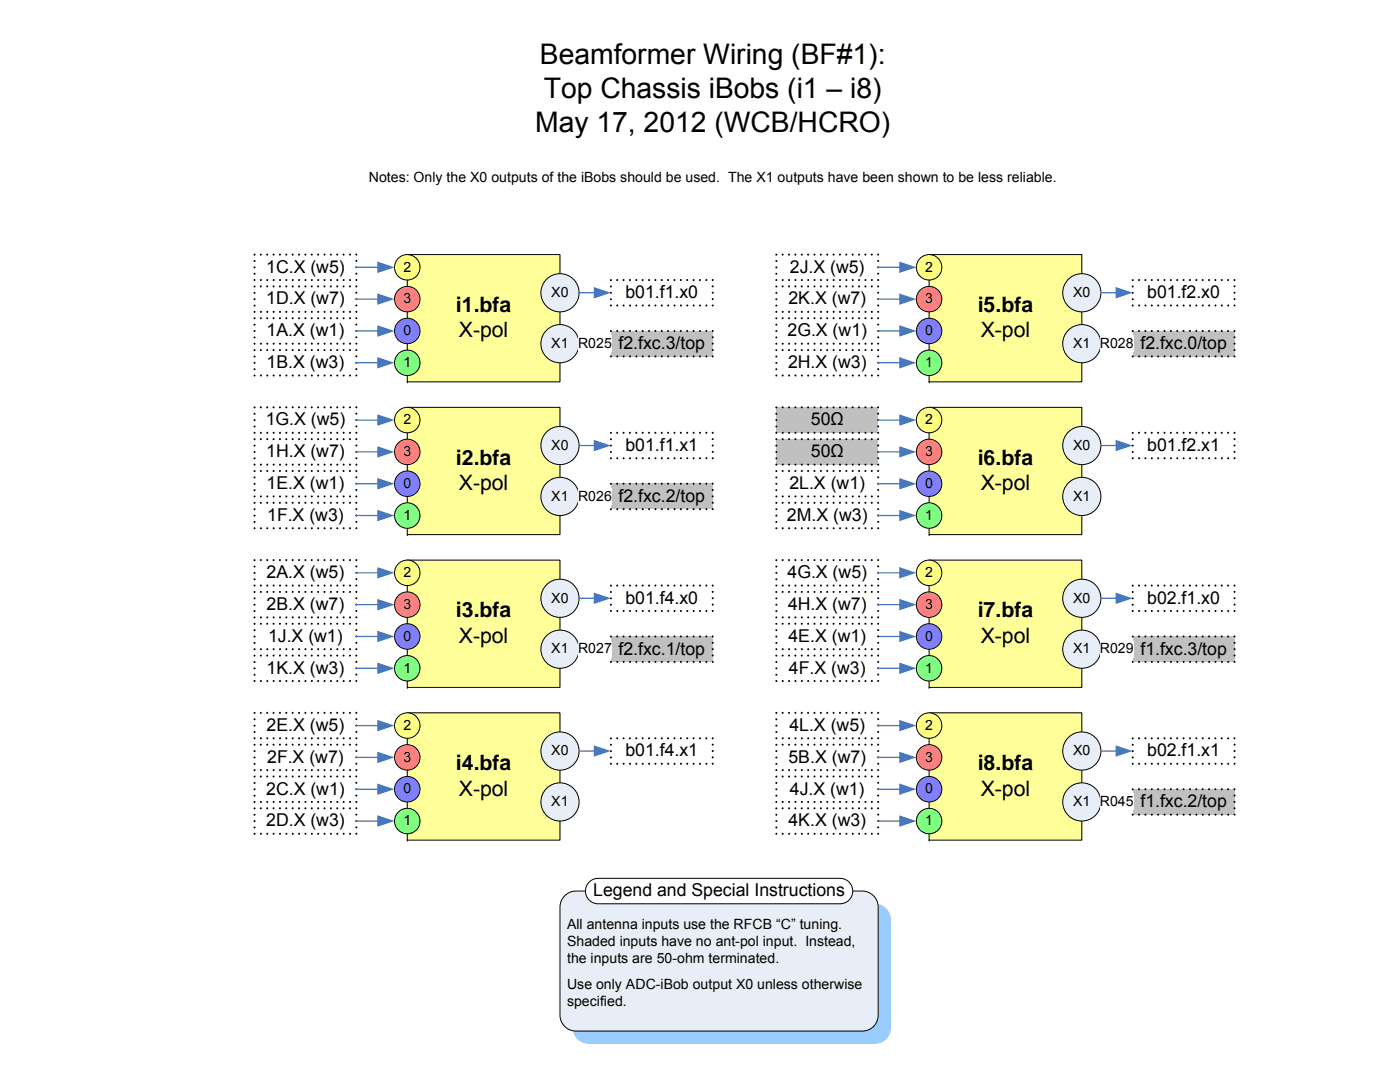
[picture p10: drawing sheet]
<svg xmlns="http://www.w3.org/2000/svg" width="279mm" height="216mm" viewBox="0 0 279 216" stroke-linecap="round" stroke-linejoin="round" font-family="sans-serif">
<path d="M81.3 50.8h30.5v25.4h-30.5z" fill="#ff9"/>
<path d="M81.3 50.8h30.5v25.4h-30.5zM81.3 76.2h.1" fill="none" stroke="#000" stroke-width=".2"/>
<circle cx="81.3" cy="53.3" r="2.54" fill="#ffff7f"/>
<circle cx="81.3" cy="53.3" r="2.54" fill="none" stroke="#000" stroke-width=".2"/>
<circle cx="111.8" cy="68.6" r="3.8" fill="#e8eef7"/>
<circle cx="111.8" cy="68.6" r="3.8" fill="none" stroke="#000" stroke-width=".2"/>
<circle cx="81.3" cy="59.7" r="2.54" fill="#ff7f7f"/>
<circle cx="81.3" cy="59.7" r="2.54" fill="none" stroke="#000" stroke-width=".2"/>
<circle cx="81.3" cy="66" r="2.54" fill="#7f7fff"/>
<circle cx="81.3" cy="66" r="2.54" fill="none" stroke="#000" stroke-width=".2"/>
<circle cx="81.3" cy="72.4" r="2.54" fill="#7fff7f"/>
<circle cx="81.3" cy="72.4" r="2.54" fill="none" stroke="#000" stroke-width=".2"/>
<circle cx="111.8" cy="58.4" r="3.8" fill="#e8eef7"/>
<circle cx="111.8" cy="58.4" r="3.8" fill="none" stroke="#000" stroke-width=".2"/>
<path d="M50.8 63.5h20.3v5.1h-20.3z" fill="#fff"/>
<path d="M50.8 63.5h20.3v5.1h-20.3z" fill="none" stroke="#000" stroke-width=".42" stroke-dasharray="0 1.3"/>
<path d="M71.1 66h4.5" fill="none" stroke="#4677bf" stroke-width=".25"/>
<path d="M75.3 64.9l3.4 1.1-3.4 1.2z" fill="#4677bf"/>
<path d="M50.8 69.8h20.3v5.1h-20.3z" fill="#fff"/>
<path d="M50.8 69.8h20.3v5.1h-20.3z" fill="none" stroke="#000" stroke-width=".42" stroke-dasharray="0 1.3"/>
<path d="M50.8 50.8h20.3v5.1h-20.3z" fill="#fff"/>
<path d="M50.8 50.8h20.3v5.1h-20.3z" fill="none" stroke="#000" stroke-width=".42" stroke-dasharray="0 1.3"/>
<path d="M50.8 57.1h20.3v5.1h-20.3z" fill="#fff"/>
<path d="M50.8 57.1h20.3v5.1h-20.3z" fill="none" stroke="#000" stroke-width=".42" stroke-dasharray="0 1.3"/>
<path d="M71.1 53.3h4.5" fill="none" stroke="#4677bf" stroke-width=".25"/>
<path d="M75.3 52.2l3.4 1.1-3.4 1.2z" fill="#4677bf"/>
<path d="M71.1 59.7h4.5" fill="none" stroke="#4677bf" stroke-width=".25"/>
<path d="M75.3 58.5l3.4 1.2-3.4 1.1z" fill="#4677bf"/>
<path d="M71.1 72.4h4.5" fill="none" stroke="#4677bf" stroke-width=".25"/>
<path d="M75.3 71.2l3.4 1.2-3.4 1.1z" fill="#4677bf"/>
<path d="M121.9 55.9h20.3v5.1h-20.3z" fill="#fff"/>
<path d="M121.9 55.9h20.3v5.1h-20.3z" fill="none" stroke="#000" stroke-width=".42" stroke-dasharray="0 1.3"/>
<path d="M115.6 58.4h3.2" fill="none" stroke="#4677bf" stroke-width=".25"/>
<path d="M118.5 57.3l3.4 1.1-3.4 1.2z" fill="#4677bf"/>
<path d="M81.3 81.3h30.5v25.4h-30.5z" fill="#ff9"/>
<path d="M81.3 81.3h30.5v25.4h-30.5zM81.3 106.7h.1" fill="none" stroke="#000" stroke-width=".2"/>
<circle cx="81.3" cy="83.8" r="2.54" fill="#ffff7f"/>
<circle cx="81.3" cy="83.8" r="2.54" fill="none" stroke="#000" stroke-width=".2"/>
<circle cx="111.8" cy="99.1" r="3.8" fill="#e8eef7"/>
<circle cx="111.8" cy="99.1" r="3.8" fill="none" stroke="#000" stroke-width=".2"/>
<circle cx="81.3" cy="90.2" r="2.54" fill="#ff7f7f"/>
<circle cx="81.3" cy="90.2" r="2.54" fill="none" stroke="#000" stroke-width=".2"/>
<circle cx="81.3" cy="96.5" r="2.54" fill="#7f7fff"/>
<circle cx="81.3" cy="96.5" r="2.54" fill="none" stroke="#000" stroke-width=".2"/>
<circle cx="81.3" cy="102.9" r="2.54" fill="#7fff7f"/>
<circle cx="81.3" cy="102.9" r="2.54" fill="none" stroke="#000" stroke-width=".2"/>
<circle cx="111.8" cy="88.9" r="3.8" fill="#e8eef7"/>
<circle cx="111.8" cy="88.9" r="3.8" fill="none" stroke="#000" stroke-width=".2"/>
<path d="M50.8 94h20.3v5.1h-20.3z" fill="#fff"/>
<path d="M50.8 94h20.3v5.1h-20.3z" fill="none" stroke="#000" stroke-width=".42" stroke-dasharray="0 1.3"/>
<path d="M71.1 96.5h4.5" fill="none" stroke="#4677bf" stroke-width=".25"/>
<path d="M75.3 95.4l3.4 1.1-3.4 1.2z" fill="#4677bf"/>
<path d="M50.8 100.3h20.3v5.1h-20.3z" fill="#fff"/>
<path d="M50.8 100.3h20.3v5.1h-20.3z" fill="none" stroke="#000" stroke-width=".42" stroke-dasharray="0 1.3"/>
<path d="M50.8 81.3h20.3v5.1h-20.3z" fill="#fff"/>
<path d="M50.8 81.3h20.3v5.1h-20.3z" fill="none" stroke="#000" stroke-width=".42" stroke-dasharray="0 1.3"/>
<path d="M50.8 87.6h20.3v5.1h-20.3z" fill="#fff"/>
<path d="M50.8 87.6h20.3v5.1h-20.3z" fill="none" stroke="#000" stroke-width=".42" stroke-dasharray="0 1.3"/>
<path d="M71.1 83.8h4.5" fill="none" stroke="#4677bf" stroke-width=".25"/>
<path d="M75.3 82.7l3.4 1.1-3.4 1.2z" fill="#4677bf"/>
<path d="M71.1 90.2h4.5" fill="none" stroke="#4677bf" stroke-width=".25"/>
<path d="M75.3 89l3.4 1.2-3.4 1.1z" fill="#4677bf"/>
<path d="M71.1 102.9h4.5" fill="none" stroke="#4677bf" stroke-width=".25"/>
<path d="M75.3 101.7l3.4 1.2-3.4 1.1z" fill="#4677bf"/>
<path d="M121.9 86.4h20.3v5h-20.3z" fill="#fff"/>
<path d="M121.9 86.4h20.3v5h-20.3z" fill="none" stroke="#000" stroke-width=".42" stroke-dasharray="0 1.3"/>
<path d="M115.6 88.9h3.2" fill="none" stroke="#4677bf" stroke-width=".25"/>
<path d="M118.5 87.8l3.4 1.1-3.4 1.1z" fill="#4677bf"/>
<path d="M81.3 111.8h30.5v25.4h-30.5z" fill="#ff9"/>
<path d="M81.3 111.8h30.5v25.4h-30.5zM81.3 137.2h.1" fill="none" stroke="#000" stroke-width=".2"/>
<circle cx="81.3" cy="114.3" r="2.54" fill="#ffff7f"/>
<circle cx="81.3" cy="114.3" r="2.54" fill="none" stroke="#000" stroke-width=".2"/>
<circle cx="111.8" cy="129.5" r="3.8" fill="#e8eef7"/>
<circle cx="111.8" cy="129.5" r="3.8" fill="none" stroke="#000" stroke-width=".2"/>
<circle cx="81.3" cy="120.7" r="2.54" fill="#ff7f7f"/>
<circle cx="81.3" cy="120.7" r="2.54" fill="none" stroke="#000" stroke-width=".2"/>
<circle cx="81.3" cy="127" r="2.54" fill="#7f7fff"/>
<circle cx="81.3" cy="127" r="2.54" fill="none" stroke="#000" stroke-width=".2"/>
<circle cx="81.3" cy="133.4" r="2.54" fill="#7fff7f"/>
<circle cx="81.3" cy="133.4" r="2.54" fill="none" stroke="#000" stroke-width=".2"/>
<circle cx="111.8" cy="119.4" r="3.8" fill="#e8eef7"/>
<circle cx="111.8" cy="119.4" r="3.8" fill="none" stroke="#000" stroke-width=".2"/>
<path d="M50.8 124.5h20.3v5h-20.3z" fill="#fff"/>
<path d="M50.8 124.5h20.3v5h-20.3z" fill="none" stroke="#000" stroke-width=".42" stroke-dasharray="0 1.3"/>
<path d="M71.1 127h4.5" fill="none" stroke="#4677bf" stroke-width=".25"/>
<path d="M75.3 125.9l3.4 1.1-3.4 1.1z" fill="#4677bf"/>
<path d="M50.8 130.8h20.3v5.1h-20.3z" fill="#fff"/>
<path d="M50.8 130.8h20.3v5.1h-20.3z" fill="none" stroke="#000" stroke-width=".42" stroke-dasharray="0 1.3"/>
<path d="M50.8 111.8h20.3v5h-20.3z" fill="#fff"/>
<path d="M50.8 111.8h20.3v5h-20.3z" fill="none" stroke="#000" stroke-width=".42" stroke-dasharray="0 1.3"/>
<path d="M50.8 118.1h20.3v5.1h-20.3z" fill="#fff"/>
<path d="M50.8 118.1h20.3v5.1h-20.3z" fill="none" stroke="#000" stroke-width=".42" stroke-dasharray="0 1.3"/>
<path d="M71.1 114.3h4.5" fill="none" stroke="#4677bf" stroke-width=".25"/>
<path d="M75.3 113.2l3.4 1.1-3.4 1.1z" fill="#4677bf"/>
<path d="M71.1 120.6h4.5" fill="none" stroke="#4677bf" stroke-width=".25"/>
<path d="M75.3 119.5l3.4 1.2-3.4 1.1z" fill="#4677bf"/>
<path d="M71.1 133.3h4.5" fill="none" stroke="#4677bf" stroke-width=".25"/>
<path d="M75.3 132.2l3.4 1.2-3.4 1.1z" fill="#4677bf"/>
<path d="M121.9 116.8h20.3v5.1h-20.3z" fill="#fff"/>
<path d="M121.9 116.8h20.3v5.1h-20.3z" fill="none" stroke="#000" stroke-width=".42" stroke-dasharray="0 1.3"/>
<path d="M115.6 119.4h3.2" fill="none" stroke="#4677bf" stroke-width=".25"/>
<path d="M118.5 118.2l3.4 1.2-3.4 1.1z" fill="#4677bf"/>
<path d="M185.4 50.8h30.5v25.4h-30.5z" fill="#ff9"/>
<path d="M185.4 50.8h30.5v25.4h-30.5zM185.4 76.2h.1" fill="none" stroke="#000" stroke-width=".2"/>
<circle cx="185.4" cy="53.3" r="2.54" fill="#ffff7f"/>
<circle cx="185.4" cy="53.3" r="2.54" fill="none" stroke="#000" stroke-width=".2"/>
<circle cx="215.9" cy="68.6" r="3.8" fill="#e8eef7"/>
<circle cx="215.9" cy="68.6" r="3.8" fill="none" stroke="#000" stroke-width=".2"/>
<circle cx="185.4" cy="59.7" r="2.54" fill="#ff7f7f"/>
<circle cx="185.4" cy="59.7" r="2.54" fill="none" stroke="#000" stroke-width=".2"/>
<circle cx="185.4" cy="66" r="2.54" fill="#7f7fff"/>
<circle cx="185.4" cy="66" r="2.54" fill="none" stroke="#000" stroke-width=".2"/>
<circle cx="185.4" cy="72.4" r="2.54" fill="#7fff7f"/>
<circle cx="185.4" cy="72.4" r="2.54" fill="none" stroke="#000" stroke-width=".2"/>
<circle cx="215.9" cy="58.4" r="3.8" fill="#e8eef7"/>
<circle cx="215.9" cy="58.4" r="3.8" fill="none" stroke="#000" stroke-width=".2"/>
<path d="M154.9 63.5h20.4v5.1h-20.4z" fill="#fff"/>
<path d="M154.9 63.5h20.4v5.1h-20.4z" fill="none" stroke="#000" stroke-width=".42" stroke-dasharray="0 1.3"/>
<path d="M175.3 66h4.4" fill="none" stroke="#4677bf" stroke-width=".25"/>
<path d="M179.5 64.9l3.4 1.1-3.4 1.2z" fill="#4677bf"/>
<path d="M154.9 69.8h20.4v5.1h-20.4z" fill="#fff"/>
<path d="M154.9 69.8h20.4v5.1h-20.4z" fill="none" stroke="#000" stroke-width=".42" stroke-dasharray="0 1.3"/>
<path d="M154.9 50.8h20.4v5.1h-20.4z" fill="#fff"/>
<path d="M154.9 50.8h20.4v5.1h-20.4z" fill="none" stroke="#000" stroke-width=".42" stroke-dasharray="0 1.3"/>
<path d="M154.9 57.1h20.4v5.1h-20.4z" fill="#fff"/>
<path d="M154.9 57.1h20.4v5.1h-20.4z" fill="none" stroke="#000" stroke-width=".42" stroke-dasharray="0 1.3"/>
<path d="M175.3 53.3h4.4" fill="none" stroke="#4677bf" stroke-width=".25"/>
<path d="M179.5 52.2l3.4 1.1-3.4 1.2z" fill="#4677bf"/>
<path d="M175.3 59.7h4.4" fill="none" stroke="#4677bf" stroke-width=".25"/>
<path d="M179.5 58.5l3.4 1.2-3.4 1.1z" fill="#4677bf"/>
<path d="M175.3 72.4h4.4" fill="none" stroke="#4677bf" stroke-width=".25"/>
<path d="M179.5 71.2l3.4 1.2-3.4 1.1z" fill="#4677bf"/>
<path d="M226.1 55.9h20.3v5.1h-20.3z" fill="#fff"/>
<path d="M226.1 55.9h20.3v5.1h-20.3z" fill="none" stroke="#000" stroke-width=".42" stroke-dasharray="0 1.3"/>
<path d="M219.7 58.4h3.2" fill="none" stroke="#4677bf" stroke-width=".25"/>
<path d="M222.6 57.3l3.5 1.1-3.5 1.2z" fill="#4677bf"/>
<path d="M81.3 142.2h30.5v25.4h-30.5z" fill="#ff9"/>
<path d="M81.3 142.2h30.5v25.4h-30.5zM81.3 167.6h.1" fill="none" stroke="#000" stroke-width=".2"/>
<circle cx="81.3" cy="144.8" r="2.54" fill="#ffff7f"/>
<circle cx="81.3" cy="144.8" r="2.54" fill="none" stroke="#000" stroke-width=".2"/>
<circle cx="111.8" cy="160" r="3.8" fill="#e8eef7"/>
<circle cx="111.8" cy="160" r="3.8" fill="none" stroke="#000" stroke-width=".2"/>
<circle cx="81.3" cy="151.1" r="2.54" fill="#ff7f7f"/>
<circle cx="81.3" cy="151.1" r="2.54" fill="none" stroke="#000" stroke-width=".2"/>
<circle cx="81.3" cy="157.5" r="2.54" fill="#7f7fff"/>
<circle cx="81.3" cy="157.5" r="2.54" fill="none" stroke="#000" stroke-width=".2"/>
<circle cx="81.3" cy="163.8" r="2.54" fill="#7fff7f"/>
<circle cx="81.3" cy="163.8" r="2.54" fill="none" stroke="#000" stroke-width=".2"/>
<circle cx="111.8" cy="149.9" r="3.8" fill="#e8eef7"/>
<circle cx="111.8" cy="149.9" r="3.8" fill="none" stroke="#000" stroke-width=".2"/>
<path d="M50.8 154.9h20.3v5.1h-20.3z" fill="#fff"/>
<path d="M50.8 154.9h20.3v5.1h-20.3z" fill="none" stroke="#000" stroke-width=".42" stroke-dasharray="0 1.3"/>
<path d="M71.1 157.5h4.5" fill="none" stroke="#4677bf" stroke-width=".25"/>
<path d="M75.3 156.3l3.4 1.2-3.4 1.1z" fill="#4677bf"/>
<path d="M50.8 161.3h20.3v5.1h-20.3z" fill="#fff"/>
<path d="M50.8 161.3h20.3v5.1h-20.3z" fill="none" stroke="#000" stroke-width=".42" stroke-dasharray="0 1.3"/>
<path d="M50.8 142.2h20.3v5.1h-20.3z" fill="#fff"/>
<path d="M50.8 142.2h20.3v5.1h-20.3z" fill="none" stroke="#000" stroke-width=".42" stroke-dasharray="0 1.3"/>
<path d="M50.8 148.6h20.3v5.1h-20.3z" fill="#fff"/>
<path d="M50.8 148.6h20.3v5.1h-20.3z" fill="none" stroke="#000" stroke-width=".42" stroke-dasharray="0 1.3"/>
<path d="M71.1 144.8h4.5" fill="none" stroke="#4677bf" stroke-width=".25"/>
<path d="M75.3 143.6l3.4 1.2-3.4 1.1z" fill="#4677bf"/>
<path d="M71.1 151.1h4.5" fill="none" stroke="#4677bf" stroke-width=".25"/>
<path d="M75.3 150l3.4 1.1-3.4 1.2z" fill="#4677bf"/>
<path d="M71.1 163.8h4.5" fill="none" stroke="#4677bf" stroke-width=".25"/>
<path d="M75.3 162.7l3.4 1.1-3.4 1.2z" fill="#4677bf"/>
<path d="M121.9 147.3h20.3v5.1h-20.3z" fill="#fff"/>
<path d="M121.9 147.3h20.3v5.1h-20.3z" fill="none" stroke="#000" stroke-width=".42" stroke-dasharray="0 1.3"/>
<path d="M115.6 149.9h3.2" fill="none" stroke="#4677bf" stroke-width=".25"/>
<path d="M118.5 148.7l3.4 1.2-3.4 1.1z" fill="#4677bf"/>
<path d="M185.4 142.2h30.5v25.4h-30.5z" fill="#ff9"/>
<path d="M185.4 142.2h30.5v25.4h-30.5zM185.4 167.6h.1" fill="none" stroke="#000" stroke-width=".2"/>
<circle cx="185.4" cy="144.8" r="2.54" fill="#ffff7f"/>
<circle cx="185.4" cy="144.8" r="2.54" fill="none" stroke="#000" stroke-width=".2"/>
<circle cx="215.9" cy="160" r="3.8" fill="#e8eef7"/>
<circle cx="215.9" cy="160" r="3.8" fill="none" stroke="#000" stroke-width=".2"/>
<circle cx="185.4" cy="151.1" r="2.54" fill="#ff7f7f"/>
<circle cx="185.4" cy="151.1" r="2.54" fill="none" stroke="#000" stroke-width=".2"/>
<circle cx="185.4" cy="157.5" r="2.54" fill="#7f7fff"/>
<circle cx="185.4" cy="157.5" r="2.54" fill="none" stroke="#000" stroke-width=".2"/>
<circle cx="185.4" cy="163.8" r="2.54" fill="#7fff7f"/>
<circle cx="185.4" cy="163.8" r="2.54" fill="none" stroke="#000" stroke-width=".2"/>
<circle cx="215.9" cy="149.9" r="3.8" fill="#e8eef7"/>
<circle cx="215.9" cy="149.9" r="3.8" fill="none" stroke="#000" stroke-width=".2"/>
<path d="M154.9 154.9h20.4v5.1h-20.4z" fill="#fff"/>
<path d="M154.9 154.9h20.4v5.1h-20.4z" fill="none" stroke="#000" stroke-width=".42" stroke-dasharray="0 1.3"/>
<path d="M175.3 157.5h4.4" fill="none" stroke="#4677bf" stroke-width=".25"/>
<path d="M179.5 156.3l3.4 1.2-3.4 1.1z" fill="#4677bf"/>
<path d="M154.9 161.3h20.4v5.1h-20.4z" fill="#fff"/>
<path d="M154.9 161.3h20.4v5.1h-20.4z" fill="none" stroke="#000" stroke-width=".42" stroke-dasharray="0 1.3"/>
<path d="M154.9 142.2h20.4v5.1h-20.4z" fill="#fff"/>
<path d="M154.9 142.2h20.4v5.1h-20.4z" fill="none" stroke="#000" stroke-width=".42" stroke-dasharray="0 1.3"/>
<path d="M154.9 148.6h20.4v5.1h-20.4z" fill="#fff"/>
<path d="M154.9 148.6h20.4v5.1h-20.4z" fill="none" stroke="#000" stroke-width=".42" stroke-dasharray="0 1.3"/>
<path d="M175.3 144.8h4.4" fill="none" stroke="#4677bf" stroke-width=".25"/>
<path d="M179.5 143.6l3.4 1.2-3.4 1.1z" fill="#4677bf"/>
<path d="M175.3 151.1h4.4" fill="none" stroke="#4677bf" stroke-width=".25"/>
<path d="M179.5 150l3.4 1.1-3.4 1.2z" fill="#4677bf"/>
<path d="M175.3 163.8h4.4" fill="none" stroke="#4677bf" stroke-width=".25"/>
<path d="M179.5 162.7l3.4 1.1-3.4 1.2z" fill="#4677bf"/>
<path d="M226.1 147.3h20.3v5.1h-20.3z" fill="#fff"/>
<path d="M226.1 147.3h20.3v5.1h-20.3z" fill="none" stroke="#000" stroke-width=".42" stroke-dasharray="0 1.3"/>
<path d="M219.7 149.9h3.2" fill="none" stroke="#4677bf" stroke-width=".25"/>
<path d="M222.6 148.7l3.5 1.2-3.5 1.1z" fill="#4677bf"/>
<path d="M185.4 111.8h30.5v25.4h-30.5z" fill="#ff9"/>
<path d="M185.4 111.8h30.5v25.4h-30.5zM185.4 137.2h.1" fill="none" stroke="#000" stroke-width=".2"/>
<circle cx="185.4" cy="114.3" r="2.54" fill="#ffff7f"/>
<circle cx="185.4" cy="114.3" r="2.54" fill="none" stroke="#000" stroke-width=".2"/>
<circle cx="215.9" cy="129.5" r="3.8" fill="#e8eef7"/>
<circle cx="215.9" cy="129.5" r="3.8" fill="none" stroke="#000" stroke-width=".2"/>
<circle cx="185.4" cy="120.7" r="2.54" fill="#ff7f7f"/>
<circle cx="185.4" cy="120.7" r="2.54" fill="none" stroke="#000" stroke-width=".2"/>
<circle cx="185.4" cy="127" r="2.54" fill="#7f7fff"/>
<circle cx="185.4" cy="127" r="2.54" fill="none" stroke="#000" stroke-width=".2"/>
<circle cx="185.4" cy="133.4" r="2.54" fill="#7fff7f"/>
<circle cx="185.4" cy="133.4" r="2.54" fill="none" stroke="#000" stroke-width=".2"/>
<circle cx="215.9" cy="119.4" r="3.8" fill="#e8eef7"/>
<circle cx="215.9" cy="119.4" r="3.8" fill="none" stroke="#000" stroke-width=".2"/>
<path d="M175.3 127h4.4" fill="none" stroke="#4677bf" stroke-width=".25"/>
<path d="M179.5 125.9l3.4 1.1-3.4 1.1z" fill="#4677bf"/>
<path d="M154.9 130.8h20.4v5.1h-20.4z" fill="#fff"/>
<path d="M154.9 130.8h20.4v5.1h-20.4z" fill="none" stroke="#000" stroke-width=".42" stroke-dasharray="0 1.3"/>
<path d="M154.9 111.8h20.4v5h-20.4z" fill="#fff"/>
<path d="M154.9 111.8h20.4v5h-20.4z" fill="none" stroke="#000" stroke-width=".42" stroke-dasharray="0 1.3"/>
<path d="M154.9 118.1h20.4v5.1h-20.4z" fill="#fff"/>
<path d="M154.9 118.1h20.4v5.1h-20.4z" fill="none" stroke="#000" stroke-width=".42" stroke-dasharray="0 1.3"/>
<path d="M175.3 114.3h4.4" fill="none" stroke="#4677bf" stroke-width=".25"/>
<path d="M179.5 113.2l3.4 1.1-3.4 1.1z" fill="#4677bf"/>
<path d="M175.3 120.6h4.4" fill="none" stroke="#4677bf" stroke-width=".25"/>
<path d="M179.5 119.5l3.4 1.2-3.4 1.1z" fill="#4677bf"/>
<path d="M175.3 133.3h4.4" fill="none" stroke="#4677bf" stroke-width=".25"/>
<path d="M179.5 132.2l3.4 1.2-3.4 1.1z" fill="#4677bf"/>
<path d="M226.1 116.8h20.3v5.1h-20.3z" fill="#fff"/>
<path d="M226.1 116.8h20.3v5.1h-20.3z" fill="none" stroke="#000" stroke-width=".42" stroke-dasharray="0 1.3"/>
<path d="M219.7 119.4h3.2" fill="none" stroke="#4677bf" stroke-width=".25"/>
<path d="M222.6 118.2l3.5 1.2-3.5 1.1z" fill="#4677bf"/>
<path d="M154.9 124.5h20.4v5h-20.4z" fill="#fff"/>
<path d="M154.9 124.5h20.4v5h-20.4z" fill="none" stroke="#000" stroke-width=".42" stroke-dasharray="0 1.3"/>
<path d="M185.4 81.3h30.5v25.4h-30.5z" fill="#ff9"/>
<path d="M185.4 81.3h30.5v25.4h-30.5zM185.4 106.7h.1" fill="none" stroke="#000" stroke-width=".2"/>
<circle cx="185.4" cy="83.8" r="2.54" fill="#ffff7f"/>
<circle cx="185.4" cy="83.8" r="2.54" fill="none" stroke="#000" stroke-width=".2"/>
<circle cx="215.9" cy="99.1" r="3.8" fill="#e8eef7"/>
<circle cx="215.9" cy="99.1" r="3.8" fill="none" stroke="#000" stroke-width=".2"/>
<circle cx="185.4" cy="90.2" r="2.54" fill="#ff7f7f"/>
<circle cx="185.4" cy="90.2" r="2.54" fill="none" stroke="#000" stroke-width=".2"/>
<circle cx="185.4" cy="96.5" r="2.54" fill="#7f7fff"/>
<circle cx="185.4" cy="96.5" r="2.54" fill="none" stroke="#000" stroke-width=".2"/>
<circle cx="185.4" cy="102.9" r="2.54" fill="#7fff7f"/>
<circle cx="185.4" cy="102.9" r="2.54" fill="none" stroke="#000" stroke-width=".2"/>
<circle cx="215.9" cy="88.9" r="3.8" fill="#e8eef7"/>
<circle cx="215.9" cy="88.9" r="3.8" fill="none" stroke="#000" stroke-width=".2"/>
<path d="M154.9 94h20.4v5.1h-20.4z" fill="#fff"/>
<path d="M154.9 94h20.4v5.1h-20.4z" fill="none" stroke="#000" stroke-width=".42" stroke-dasharray="0 1.3"/>
<path d="M175.3 96.5h4.4" fill="none" stroke="#4677bf" stroke-width=".25"/>
<path d="M179.5 95.4l3.4 1.1-3.4 1.2z" fill="#4677bf"/>
<path d="M154.9 100.3h20.4v5.1h-20.4z" fill="#fff"/>
<path d="M154.9 100.3h20.4v5.1h-20.4z" fill="none" stroke="#000" stroke-width=".42" stroke-dasharray="0 1.3"/>
<path d="M154.9 81.3h20.4v5.1h-20.4z" fill="#c0c0c0"/>
<path d="M154.9 81.3h20.4v5.1h-20.4z" fill="none" stroke="#000" stroke-width=".42" stroke-dasharray="0 1.3"/>
<path d="M154.9 87.6h20.4v5.1h-20.4z" fill="#c0c0c0"/>
<path d="M154.9 87.6h20.4v5.1h-20.4z" fill="none" stroke="#000" stroke-width=".42" stroke-dasharray="0 1.3"/>
<path d="M175.3 83.8h4.4" fill="none" stroke="#4677bf" stroke-width=".25"/>
<path d="M179.5 82.7l3.4 1.1-3.4 1.2z" fill="#4677bf"/>
<path d="M175.3 90.2h4.4" fill="none" stroke="#4677bf" stroke-width=".25"/>
<path d="M179.5 89l3.4 1.2-3.4 1.1z" fill="#4677bf"/>
<path d="M175.3 102.9h4.4" fill="none" stroke="#4677bf" stroke-width=".25"/>
<path d="M179.5 101.7l3.4 1.2-3.4 1.1z" fill="#4677bf"/>
<path d="M226.1 86.4h20.3v5h-20.3z" fill="#fff"/>
<path d="M226.1 86.4h20.3v5h-20.3z" fill="none" stroke="#000" stroke-width=".42" stroke-dasharray="0 1.3"/>
<path d="M219.7 88.9h3.2" fill="none" stroke="#4677bf" stroke-width=".25"/>
<path d="M222.6 87.8l3.5 1.1-3.5 1.1z" fill="#4677bf"/>
<path d="M115.2 181.3a3.2 3.2 0 0 1 2.3-1h57.1a3.2 3.2 0 0 1 3.2 3.2v21.6a3.2 3.2 0 0 1-3.2 3.2h-57.1a3.2 3.2 0 0 1-3.2-3.2v-21.6a3.2 3.2 0 0 1 .9-2.2z" fill-rule="evenodd" fill="#9cf"/>
<path d="M112.7 178.7a3.2 3.2 0 0 1 2.2-.9h57.2a3.2 3.2 0 0 1 3.2 3.2v21.6a3.2 3.2 0 0 1-3.2 3.1h-57.2a3.2 3.2 0 0 1-3.1-3.1v-21.6a3.2 3.2 0 0 1 .9-2.3z" fill-rule="evenodd" fill="#e8eef7"/>
<path d="M112.7 178.7a3.2 3.2 0 0 1 2.2-.9h57.2a3.2 3.2 0 0 1 3.2 3.2v21.6a3.2 3.2 0 0 1-3.2 3.1h-57.2a3.2 3.2 0 0 1-3.1-3.1v-21.6a3.2 3.2 0 0 1 .9-2.3z" fill="none" stroke="#000" stroke-width=".2"/>
<path d="M117.4 176.2a2.54 2.54 0 0 1 2-.9h48.2a2.54 2.54 0 0 1 2.6 2.5 2.54 2.54 0 0 1-2.6 2.5h-48.2a2.54 2.54 0 0 1-2.3-1.4 2.54 2.54 0 0 1 .3-2.7z" fill-rule="evenodd" fill="#fff"/>
<path d="M117.4 176.2a2.54 2.54 0 0 1 2-.9h48.2a2.54 2.54 0 0 1 2.6 2.5 2.54 2.54 0 0 1-2.6 2.5h-48.2a2.54 2.54 0 0 1-2.3-1.4 2.54 2.54 0 0 1 .3-2.7z" fill="none" stroke="#000" stroke-width=".2"/>
<path d="M121.9 66h20.3v5.1h-20.3z" fill="#c0c0c0"/>
<path d="M121.9 66h20.3v5.1h-20.3z" fill="none" stroke="#000" stroke-width=".42" stroke-dasharray="0 1.3"/>
<path d="M115.6 68.6h3.2" fill="none" stroke="#f90" stroke-width=".25"/>
<path d="M118.5 67.4l3.4 1.2-3.4 1.1z" fill="#f90"/>
<path d="M115.4 66.9h6.7v3.4h-6.7z" fill="#fff"/>
<path d="M121.9 96.5h20.3v5.1h-20.3z" fill="#c0c0c0"/>
<path d="M121.9 96.5h20.3v5.1h-20.3z" fill="none" stroke="#000" stroke-width=".42" stroke-dasharray="0 1.3"/>
<path d="M115.6 99.1h3.2" fill="none" stroke="#f90" stroke-width=".25"/>
<path d="M118.5 97.9l3.4 1.2-3.4 1.1z" fill="#f90"/>
<path d="M115.4 97.4h6.7v3.4h-6.7z" fill="#fff"/>
<path d="M121.9 127h20.3v5.1h-20.3z" fill="#c0c0c0"/>
<path d="M121.9 127h20.3v5.1h-20.3z" fill="none" stroke="#000" stroke-width=".42" stroke-dasharray="0 1.3"/>
<path d="M115.6 129.5h3.2" fill="none" stroke="#f90" stroke-width=".25"/>
<path d="M118.5 128.4l3.4 1.1-3.4 1.2z" fill="#f90"/>
<path d="M115.4 127.8h6.7v3.4h-6.7z" fill="#fff"/>
<path d="M226.1 66h20.3v5.1h-20.3z" fill="#c0c0c0"/>
<path d="M226.1 66h20.3v5.1h-20.3z" fill="none" stroke="#000" stroke-width=".42" stroke-dasharray="0 1.3"/>
<path d="M219.7 68.6h3.2" fill="none" stroke="#f90" stroke-width=".25"/>
<path d="M222.6 67.4l3.5 1.2-3.5 1.1z" fill="#f90"/>
<path d="M219.5 66.9h6.8v3.4h-6.8z" fill="#fff"/>
<path d="M226.1 127h20.3v5.1h-20.3z" fill="#c0c0c0"/>
<path d="M226.1 127h20.3v5.1h-20.3z" fill="none" stroke="#000" stroke-width=".42" stroke-dasharray="0 1.3"/>
<path d="M219.7 129.5h3.2" fill="none" stroke="#f90" stroke-width=".25"/>
<path d="M222.6 128.4l3.5 1.1-3.5 1.2z" fill="#f90"/>
<path d="M219.5 127.8h6.8v3.4h-6.8z" fill="#fff"/>
<path d="M226.1 157.5h20.3v5.1h-20.3z" fill="#c0c0c0"/>
<path d="M226.1 157.5h20.3v5.1h-20.3z" fill="none" stroke="#000" stroke-width=".42" stroke-dasharray="0 1.3"/>
<path d="M219.7 160h3.2" fill="none" stroke="#f90" stroke-width=".25"/>
<path d="M222.6 158.9l3.5 1.1-3.5 1.2z" fill="#f90"/>
<path d="M219.5 158.3h6.8v3.4h-6.8z" fill="#fff"/>
<g font-size="5.7">
<text x="107.7" y="12.7">Beamformer Wiring (BF#1):</text>
<text x="108.5" y="19.5">Top Chassis iBobs (i1 – i8)</text>
<text x="106.8" y="26.2">May 17, 2012 (WCB/HCRO)</text>
</g>
<g font-size="4.2">
<text x="91" y="62.2">i1.bfa</text>
<text x="195.1" y="62.2">i5.bfa</text>
<text x="91.6" y="67.3">X-pol</text>
<text x="195.7" y="67.3">X-pol</text>
<text x="91" y="92.7">i2.bfa</text>
<text x="195.1" y="92.7">i6.bfa</text>
<text x="91.6" y="97.8">X-pol</text>
<text x="195.7" y="97.8">X-pol</text>
<text x="91" y="123.2">i3.bfa</text>
<text x="195.1" y="123.2">i7.bfa</text>
<text x="91.6" y="128.3">X-pol</text>
<text x="195.7" y="128.3">X-pol</text>
<text x="91" y="153.7">i4.bfa</text>
<text x="195.1" y="153.7">i8.bfa</text>
<text x="91.6" y="158.7">X-pol</text>
<text x="195.7" y="158.7">X-pol</text>
</g>
<g font-size="3.5">
<text x="53.1" y="54.4">1C.X (w5)</text>
<text x="124.8" y="59.5">b01.f1.x0</text>
<text x="157.6" y="54.4">2J.X (w5)</text>
<text x="229" y="59.5">b01.f2.x0</text>
<text x="53.1" y="60.7">1D.X (w7)</text>
<text x="157.4" y="60.7">2K.X (w7)</text>
<text x="53.2" y="67.1">1A.X (w1)</text>
<text x="123.4" y="69.6">f2.fxc.3/top</text>
<text x="157.2" y="67.1">2G.X (w1)</text>
<text x="227.6" y="69.6">f2.fxc.0/top</text>
<text x="53.2" y="73.4">1B.X (w3)</text>
<text x="157.3" y="73.4">2H.X (w3)</text>
<text x="53" y="84.9">1G.X (w5)</text>
<text x="124.8" y="90">b01.f1.x1</text>
<text x="161.8" y="84.9">50Ω</text>
<text x="229" y="90">b01.f2.x1</text>
<text x="53.1" y="91.2">1H.X (w7)</text>
<text x="161.8" y="91.2">50Ω</text>
<text x="53.2" y="97.6">1E.X (w1)</text>
<text x="123.4" y="100.1">f2.fxc.2/top</text>
<text x="157.5" y="97.6">2L.X (w1)</text>
<text x="53.3" y="103.9">1F.X (w3)</text>
<text x="157.1" y="103.9">2M.X (w3)</text>
<text x="53.2" y="115.4">2A.X (w5)</text>
<text x="157.2" y="115.4">4G.X (w5)</text>
<text x="53.2" y="121.7">2B.X (w7)</text>
<text x="124.8" y="120.4">b01.f4.x0</text>
<text x="157.3" y="121.7">4H.X (w7)</text>
<text x="229" y="120.4">b02.f1.x0</text>
<text x="53.5" y="128.1">1J.X (w1)</text>
<text x="123.4" y="130.6">f2.fxc.1/top</text>
<text x="157.4" y="128.1">4E.X (w1)</text>
<text x="227.6" y="130.6">f1.fxc.3/top</text>
<text x="53.2" y="134.4">1K.X (w3)</text>
<text x="157.5" y="134.4">4F.X (w3)</text>
<text x="53.2" y="145.8">2E.X (w5)</text>
<text x="157.5" y="145.8">4L.X (w5)</text>
<text x="53.3" y="152.2">2F.X (w7)</text>
<text x="124.8" y="150.9">b01.f4.x1</text>
<text x="157.4" y="152.2">5B.X (w7)</text>
<text x="229" y="150.9">b02.f1.x1</text>
<text x="53.1" y="158.5">2C.X (w1)</text>
<text x="157.6" y="158.5">4J.X (w1)</text>
<text x="227.6" y="161.1">f1.fxc.2/top</text>
<text x="53.1" y="164.9">2D.X (w3)</text>
<text x="157.4" y="164.9">4K.X (w3)</text>
<text x="118.4" y="178.9">Legend and Special Instructions</text>
</g>
<g font-size="2.8">
<text x="73.6" y="36.4">Notes: Only the X0 outputs of the iBobs should be used. The X1 outputs have been shown to be less reliable.</text>
<text x="80.5" y="54.2">2</text>
<text x="110" y="59.3">X0</text>
<text x="184.6" y="54.2">2</text>
<text x="214.2" y="59.3">X0</text>
<text x="80.5" y="60.5">3</text>
<text x="184.6" y="60.5">3</text>
<text x="80.5" y="66.9">0</text>
<text x="110" y="69.4">X1</text>
<text x="115.4" y="69.4">R025</text>
<text x="184.6" y="66.9">0</text>
<text x="214.2" y="69.4">X1</text>
<text x="219.5" y="69.4">R028</text>
<text x="80.5" y="73.2">1</text>
<text x="184.6" y="73.2">1</text>
<text x="80.5" y="84.7">2</text>
<text x="110" y="89.7">X0</text>
<text x="184.6" y="84.7">2</text>
<text x="214.2" y="89.7">X0</text>
<text x="80.5" y="91">3</text>
<text x="184.6" y="91">3</text>
<text x="80.5" y="97.4">0</text>
<text x="110" y="99.9">X1</text>
<text x="115.4" y="99.9">R026</text>
<text x="184.6" y="97.4">0</text>
<text x="214.2" y="99.9">X1</text>
<text x="80.5" y="103.7">1</text>
<text x="184.6" y="103.7">1</text>
<text x="80.5" y="115.1">2</text>
<text x="184.6" y="115.1">2</text>
<text x="80.5" y="121.5">3</text>
<text x="110" y="120.2">X0</text>
<text x="184.6" y="121.5">3</text>
<text x="214.2" y="120.2">X0</text>
<text x="80.5" y="127.8">0</text>
<text x="110" y="130.4">X1</text>
<text x="115.4" y="130.4">R027</text>
<text x="184.6" y="127.8">0</text>
<text x="214.2" y="130.4">X1</text>
<text x="219.5" y="130.4">R029</text>
<text x="80.5" y="134.2">1</text>
<text x="184.6" y="134.2">1</text>
<text x="80.5" y="145.6">2</text>
<text x="184.6" y="145.6">2</text>
<text x="80.5" y="152">3</text>
<text x="110" y="150.7">X0</text>
<text x="184.6" y="152">3</text>
<text x="214.2" y="150.7">X0</text>
<text x="80.5" y="158.3">0</text>
<text x="110" y="160.9">X1</text>
<text x="184.6" y="158.3">0</text>
<text x="214.2" y="160.9">X1</text>
<text x="219.5" y="160.9">R045</text>
<text x="80.5" y="164.7">1</text>
<text x="184.6" y="164.7">1</text>
<text x="113.2" y="185.4">All antenna inputs use the RFCB “C” tuning.</text>
<text x="113.2" y="188.8">Shaded inputs have no ant-pol input. Instead,</text>
<text x="113.2" y="192.2">the inputs are 50-ohm terminated.</text>
<text x="113.2" y="197.3">Use only ADC-iBob output X0 unless otherwise</text>
<text x="113.2" y="200.7">specified.</text>
</g>
</svg>
